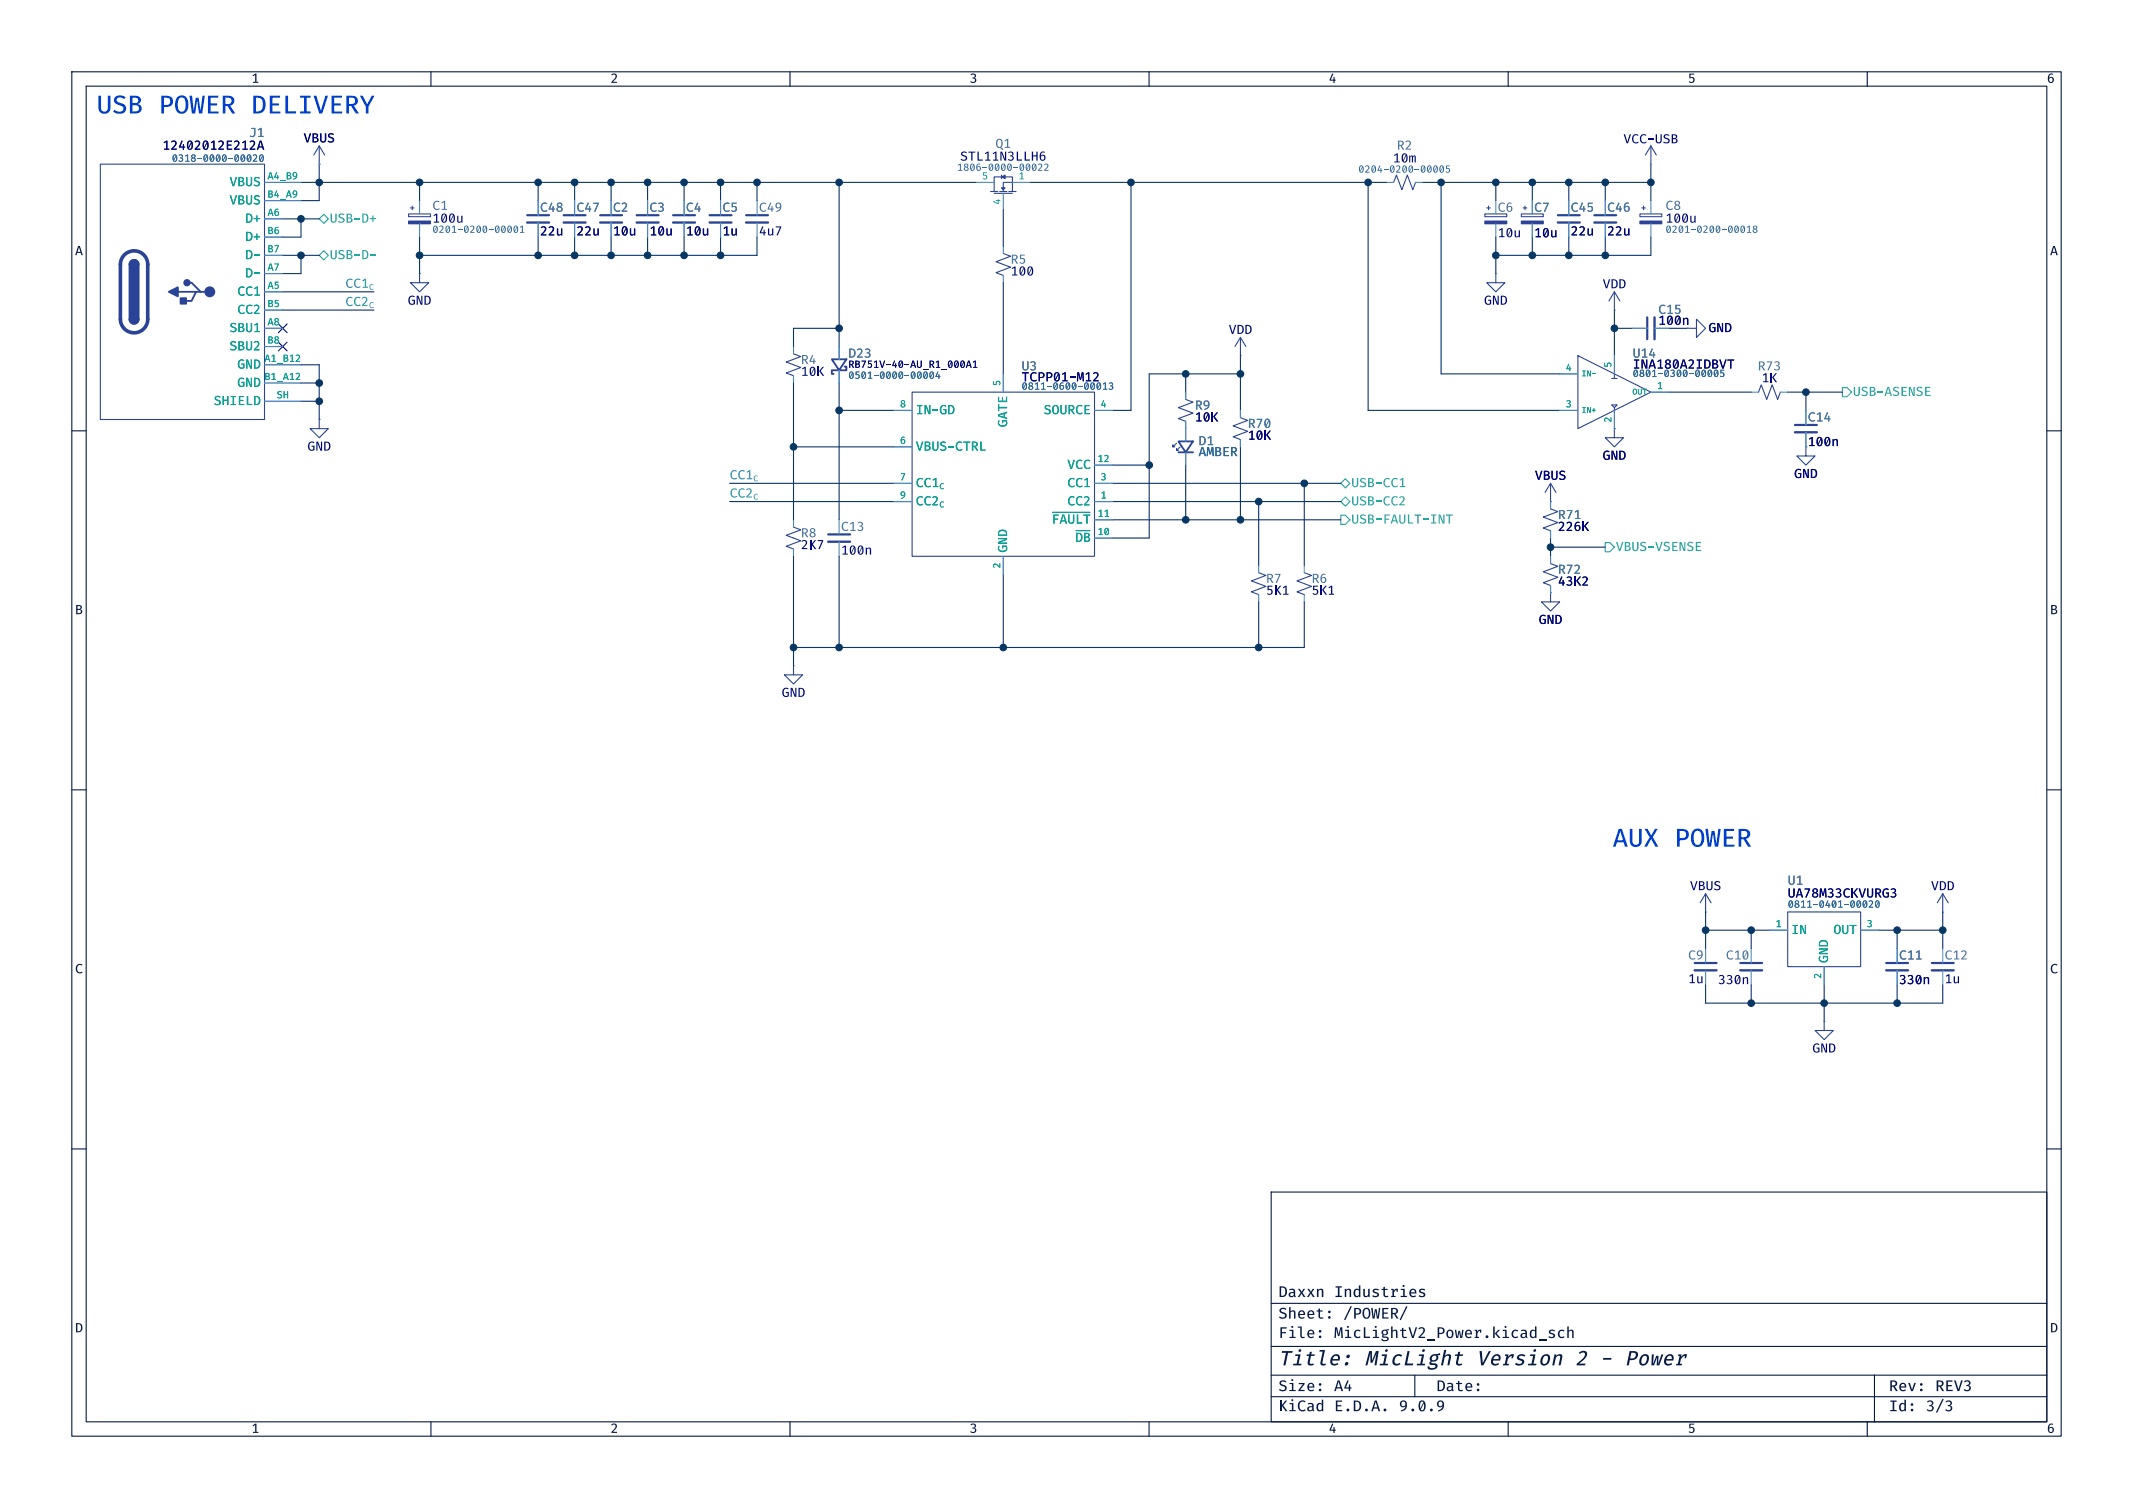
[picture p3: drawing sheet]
<svg xmlns="http://www.w3.org/2000/svg" width="297mm" height="210mm" viewBox="0 0 297 210" stroke-linecap="round" stroke-linejoin="round" font-family="sans-serif">
<g fill="none" stroke="#051a3f" stroke-width=".15">
<path d="M10 10h277v190h-277zM12 12h273v186h-273zM60 10v2M110 10v2M160 10v2M210 10v2M260 10v2M10 60h2M285 60h2M10 110h2M285 110h2M10 160h2"/>
<path d="M177 166h108v32h-108zM285 160h2M60 198v2M110 198v2M160 198v2M210 198v2M260 198v2"/>
</g>
<g fill="#051a3f">
<circle cx="205.8" cy="192.8" r=".18"/>
<circle cx="205.8" cy="193.6" r=".18"/>
</g>
<path d="M177 194.5h108" fill="none" stroke="#051a3f" stroke-width=".15"/>
<g fill="#051a3f">
<path d="M183.4 195.5a.4 .4 0 0 1 .6 0v-.6h.3v1.6h-.2v-.1a.44 .44 0 0 1-.6 .1 .44 .44 0 0 1-.2-.5h.2a.29 .29 0 0 0 .2 .4 .29 .29 0 0 0 .3-.2v-.5a.3 .3 0 0 0-.4-.1 .3 .3 0 0 0-.1 .4h-.2z"/>
<path d="M200.2 195.2a.53 .53 0 0 1 .7-.1 .53 .53 0 0 1 .2 .7 .84 .84 0 0 1-.8 .8l-.1-.2a.7 .7 0 0 0 .7-.6 .43 .43 0 0 1-.5 .2 .43 .43 0 0 1-.3-.5h.2a.29 .29 0 0 0 .2 .3 .29 .29 0 0 0 .4-.1 .31 .31 0 0 0-.1-.5 .31 .31 0 0 0-.5 .1v.2h-.2z"/>
<circle cx="192.9" cy="196.4" r=".2"/>
</g>
<path d="M177 191.5h108" fill="none" stroke="#051a3f" stroke-width=".15"/>
<g fill="#051a3f">
<path d="M263.2 195h.9v.2h-.3v1.2h.3v.1h-.9v-.1h.3v-1.2h-.3z"/>
<path d="M264.6 195.5a.4 .4 0 0 1 .6 0v-.6h.2v1.6h-.2v-.1a.44 .44 0 0 1-.6 .1 .44 .44 0 0 1-.2-.5h.3a.29 .29 0 0 0 .1 .4 .29 .29 0 0 0 .4-.2v-.5a.3 .3 0 0 0-.4-.1 .3 .3 0 0 0-.1 .4h-.3z"/>
<path d="M268.3 195.2a.46 .46 0 0 1 .6-.2 .46 .46 0 0 1 .2 .6l-.2 .1a.44 .44 0 0 1 .3 .6 .44 .44 0 0 1-.6 .2l-.3-.1 .1-.2a.32 .32 0 0 0 .5 .2 .32 .32 0 0 0-.1-.6h-.2v-.1a.28 .28 0 0 0 .4-.2 .28 .28 0 0 0-.1-.3 .28 .28 0 0 0-.4 .1h-.1z"/>
<path d="M270.5 194.8l.1 .1-.9 1.9-.1-.1z"/>
<path d="M270.9 195.2a.46 .46 0 0 1 .6-.2 .46 .46 0 0 1 .2 .6l-.2 .1a.44 .44 0 0 1 .3 .6 .44 .44 0 0 1-.7 .2l-.3-.1 .2-.2a.32 .32 0 0 0 .5 .2 .32 .32 0 0 0-.1-.6h-.2v-.1a.28 .28 0 0 0 .4-.2 .28 .28 0 0 0-.2-.3 .28 .28 0 0 0-.3 .1h-.1z"/>
<circle cx="179.9" cy="192.2" r=".14"/>
<circle cx="183.8" cy="192.8" r=".18"/>
<circle cx="183.8" cy="193.6" r=".18"/>
<circle cx="266.2" cy="195.6" r=".18"/>
<circle cx="266.2" cy="196.4" r=".18"/>
</g>
<path d="M177 187.5h108" fill="none" stroke="#051a3f" stroke-width=".15"/>
<g fill="#051a3f">
<path d="M178.5 188.2h1.5l-.1 .2h-.6l-.3 1.7h-.3l.4-1.7h-.6z"/>
<path d="M180.4 188.6h.7l-.3 1.3h.4v.2h-1.2l.1-.2h.4l.3-1.1h-.5z"/>
<path d="M182 188.6h.3l.1-.3 .3-.1-.1 .4h.5l-.1 .2h-.5l-.1 .9a.28 .28 0 0 0 .2 .3 .28 .28 0 0 0 .3-.1v.2a.49 .49 0 0 1-.5 .1 .49 .49 0 0 1-.3-.5l.2-.9h-.4z"/>
<path d="M183.8 188h.7l-.4 1.8 .1 .1h.4v.2a.44 .44 0 0 1-.5 .1 .44 .44 0 0 1-.2-.5l.3-1.5h-.5z"/>
<path d="M185.5 188.9a.59 .59 0 0 1 .8-.3 .59 .59 0 0 1 .2 .9h-1a.41 .41 0 0 0 .2 .5 .41 .41 0 0 0 .6-.2v.2a.65 .65 0 0 1-.8 .1 .65 .65 0 0 1-.2-.8h1a.35 .35 0 0 0-.3-.5 .35 .35 0 0 0-.4 .3v.2h-.3z"/>
<path d="M201.1 188h.3l-.2 .8a.44 .44 0 0 1 .5-.3 .44 .44 0 0 1 .3 .5l-.2 1.1h-.3l.3-1a.26 .26 0 0 0-.3-.3 .26 .26 0 0 0-.3 .2l-.3 1.1h-.3z"/>
<path d="M202.6 188.6h.4v-.3l.3-.1-.1 .4h.6l-.1 .2h-.5l-.2 .9a.28 .28 0 0 0 .2 .3 .28 .28 0 0 0 .3-.1l.1 .2a.49 .49 0 0 1-.6 .1 .49 .49 0 0 1-.3-.5l.2-.9h-.3z"/>
<path d="M216.5 188.6h.2v.2a.46 .46 0 0 1 .4-.3 .46 .46 0 0 1 .4 .4l-.2 1.2h-.3l.2-1a.22 .22 0 0 0-.1-.3 .22 .22 0 0 0-.3 .1l-.2 .1-.2 1.1h-.3z"/>
<path d="M178.3 184.8h.9v.2h-.7v.5h.6v.2h-.6v.6h-.2z"/>
<path d="M179.6 185.2h.5v1h.3v.1h-.9v-.1h.4v-.8h-.3z"/>
<path d="M180.7 184.7h.6v1.4l.1 .1 .2-.1 .1 .2-.2 .1a.34 .34 0 0 1-.5-.4v-1.1h-.3z"/>
<path d="M182.2 185.3a.5 .5 0 0 1 .6-.1 .5 .5 0 0 1 .2 .6h-.8a.36 .36 0 0 0 .3 .4 .36 .36 0 0 0 .4-.1l.1 .1a.56 .56 0 0 1-.7 .1 .56 .56 0 0 1-.3-.6h.8a.29 .29 0 0 0-.3-.4 .29 .29 0 0 0-.3 .4h-.2z"/>
<path d="M193.7 184.7h.2v.6h.1a.35 .35 0 0 1 .3-.1 .35 .35 0 0 1 .3 .3v.8h-.2v-.8a.24 .24 0 0 0-.3-.2 .24 .24 0 0 0-.2 .2v.8h-.2z"/>
<path d="M207.9 184.7h.2v1.6h-.2z"/>
<path d="M213.1 185.3a.4 .4 0 0 1 .6 0v-.6h.2v1.6h-.1l-.1-.1a.44 .44 0 0 1-.5 .1 .44 .44 0 0 1-.2-.5h.2a.29 .29 0 0 0 .1 .4 .29 .29 0 0 0 .4-.2v-.5a.3 .3 0 0 0-.4-.1 .3 .3 0 0 0-.1 .4h-.2z"/>
<path d="M214.3 186.5h1v.2h-1z"/>
<path d="M215.7 185.3a.64 .64 0 0 1 .8 0l-.1 .1h-.1a.24 .24 0 0 0-.3-.1 .24 .24 0 0 0-.1 .2l.1 .1a.41 .41 0 0 1 .4 .1 .41 .41 0 0 1 .1 .5l-.1 .1a.74 .74 0 0 1-.8-.1l.1-.1h.1a.29 .29 0 0 0 .3 .1 .29 .29 0 0 0 .2-.3l-.1-.1a.37 .37 0 0 1-.4-.1 .37 .37 0 0 1-.1-.4z"/>
<path d="M217.1 185.3a.59 .59 0 0 1 .8 0l-.1 .1a.4 .4 0 0 0-.7 .4 .39 .39 0 0 0 .7 .3l.1 .1a.59 .59 0 0 1-.9-.1 .59 .59 0 0 1 .1-.8z"/>
<path d="M218.2 184.7h.2v.6h.1a.35 .35 0 0 1 .4-.1 .35 .35 0 0 1 .2 .3v.8h-.2v-.8a.24 .24 0 0 0-.2-.2 .24 .24 0 0 0-.3 .2v.8h-.2z"/>
<circle cx="181" cy="188.1" r=".2"/>
<circle cx="187.7" cy="188.9" r=".25"/>
<circle cx="187.5" cy="189.9" r=".25"/>
<circle cx="193" cy="188.1" r=".2"/>
<circle cx="198.2" cy="188.1" r=".2"/>
<circle cx="213.7" cy="188.1" r=".2"/>
<circle cx="183.8" cy="185.4" r=".18"/>
<circle cx="183.8" cy="186.2" r=".18"/>
<circle cx="209.6" cy="184.8" r=".14"/>
</g>
<path d="M177 181.5h108" fill="none" stroke="#051a3f" stroke-width=".15"/>
<g fill="#051a3f">
<path d="M179.5 182h.2v.6h.1a.35 .35 0 0 1 .3-.1 .35 .35 0 0 1 .3 .3v.8h-.2v-.8a.24 .24 0 0 0-.3-.2 .24 .24 0 0 0-.2 .2v.8h-.2z"/>
<path d="M188.1 181.9l.1 .1-.9 1.9-.2-.1z"/>
<path d="M195.8 181.9l.2 .1-.9 1.9-.2-.1z"/>
<path d="M188.6 179.6a.41 .41 0 0 1 .6 0v-.6h.2v1.6h-.2v-.1a.44 .44 0 0 1-.5 .1 .44 .44 0 0 1-.2-.5h.2a.29 .29 0 0 0 .1 .4 .29 .29 0 0 0 .4-.2v-.5a.3 .3 0 0 0-.4-.1 .3 .3 0 0 0-.1 .4h-.2z"/>
<path d="M196.4 179.6a.5 .5 0 0 1 .6-.1 .5 .5 0 0 1 .2 .6h-.7a.36 .36 0 0 0 .2 .4 .36 .36 0 0 0 .4-.1l.1 .1a.56 .56 0 0 1-.7 .1 .56 .56 0 0 1-.3-.6h.8a.29 .29 0 0 0-.3-.4 .29 .29 0 0 0-.2 .4h-.3z"/>
<path d="M197.7 179.6a.64 .64 0 0 1 .8 0l-.1 .1h-.2a.24 .24 0 0 0-.2-.1 .24 .24 0 0 0-.2 .2l.1 .1a.42 .42 0 0 1 .5 .1 .42 .42 0 0 1 0 .5l-.1 .1a.74 .74 0 0 1-.8-.1l.1-.1h.1a.28 .28 0 0 0 .3 .1 .28 .28 0 0 0 .2-.3l-.1-.1a.37 .37 0 0 1-.4-.1 .37 .37 0 0 1 0-.4z"/>
<circle cx="185.1" cy="182.7" r=".18"/>
<circle cx="185.1" cy="183.5" r=".18"/>
<circle cx="195.4" cy="179.1" r=".14"/>
</g>
<path d="M197 191.5v3M261 191.5v6.5" fill="none" stroke="#051a3f" stroke-width=".15"/>
<path d="M73.4 30h3.1" fill="none" stroke="#2a4297" stroke-width=".3"/>
<path d="M73.4 31h3.1" fill="none" stroke="#2a4297" stroke-width=".33"/>
<path d="M44.4 22.9h.1M74.9 27.9v2.1M74.9 31v2M135.9 25.4h2.5M139.7 27v2.2M139.7 34.3v1M139.7 38.4v1M141 25.4h2.5M165.1 54.6v1M165.1 58.7v1M175.3 78.7v1.1M175.3 82.8v1" fill="none" stroke="#4a86e8" stroke-width=".15"/>
<g fill="none" stroke="#2a4297" stroke-width=".15">
<path d="M44.4 20.3l-.7 1.3M44.4 20.3l.8 1.3M44.4 20.3v2.6M137.9 26.7h1M138.4 26.9h2.6M139.2 26.7h1M139.4 26.2h.6l-.3 .2zM139.4 24.4v.5M139.7 35.3l1 .4-2 .7 2 .8-2 .8 1 .4M140.5 26.7h1M141 25.4v-.8h-2.6v2.1M141 25.4v1.3"/>
<path d="M141 25.4h-1.3v1.3M165.1 55.6l1 .4-2 .8 2 .7-2 .8 1 .4M175.3 79.8l1 .3-2.1 .8 2.1 .8-2.1 .7 1.1 .4"/>
</g>
<path d="M139.4 24.6l.6-.2v.5z" fill="#2a4297" stroke="#2a4297" stroke-width=".15"/>
<g fill="#216491">
<path d="M144.6 22.9a.36 .36 0 0 1 .5 0 .36 .36 0 0 1-.2 .6l-.2 .2h.5l-.1 .1h-.6l.5-.7-.1-.2-.3 .1z"/>
<path d="M145.4 22.9a.36 .36 0 0 1 .6 0 .36 .36 0 0 1-.2 .6l-.2 .2h.4v.1h-.6l.4-.7v-.2l-.3 .1z"/>
</g>
<path d="M115.8 50h2.1l-1.1 1.6zM117.6 51.1h.3v.5h-2.1v.5h.3" fill="none" stroke="#2a4297" stroke-width=".25"/>
<path d="M116.8 48.3v1.7M116.8 51.6v1.7" fill="none" stroke="#4a86e8" stroke-width=".15"/>
<g fill="#000080">
<path d="M134.8 50.2h.2l.3 1h-.1l-.1-.2h-.4l-.1 .2h-.1l.1-.3h.4l-.1-.6-.2 .6h-.1z"/>
<path d="M135.5 50.4l.4-.2v.9h.2v.1h-.6v-.1h.2v-.7l-.2 .1z"/>
</g>
<g fill="#216491">
<path d="M129.5 51.8l.2-.1a.52 .52 0 0 1 .4 .5 .52 .52 0 0 1-.4 .6l-.2-.2h.3l.1-.6-.3 .6h-.1l-.1-.4h.1l.1 .3 .3-.6h-.2l-.2 .3h-.1z"/>
<path d="M130.5 51.7l.2 .1-.3 .6h.3v-.3h.1v.3h.1v.1h-.1v.2h-.1v-.2h-.4z"/>
</g>
<path d="M18 36.8a.64 .64 0 0 1 .7-.6 .64 .64 0 0 1 .6 .6M26 39.4h.7l1.2 1.2h.7M18 44.5a.64 .64 0 0 0 .7 .6 .64 .64 0 0 0 .6-.6M24.8 40.6h2.5M27.9 40.6h-.6l-.6 1.3h-1.3M164.1 61.5h2l-1 1.5zM164.1 63h2" fill="none" stroke="#2a4297" stroke-width=".25"/>
<path d="M14 22.9h22.8v35.5h-22.8zM163.8 61.7l-.5 .5v-.2v.2h.3M164.3 62.2l-.5 .5v-.2v.2h.3" fill="none" stroke="#2a4297" stroke-width=".15"/>
<g fill="none" stroke="#4a86e8" stroke-width=".15">
<path d="M36.8 30.5h2.6M36.8 33h2.6M36.8 35.6h2.6M36.8 38.1h2.6M36.8 25.4h5.1M36.8 27.9h5.1M85.1 27.9v2.1M85.1 31v2M36.8 55.9h5.1M36.8 40.6h2.6M36.8 45.7h2.6M36.8 48.3h2.6"/>
<path d="M36.8 50.8h5.1M36.8 53.3h5.1M36.8 43.2h2.6M165.1 59.7v1.8M165.1 63v1.8"/>
</g>
<path d="M83.6 30h3" fill="none" stroke="#2a4297" stroke-width=".3"/>
<path d="M83.6 31h3" fill="none" stroke="#2a4297" stroke-width=".33"/>
<g fill="#2a4297" stroke="#2a4297" stroke-width=".25">
<path d="M25.1 41.5h.8v.8h-.8z"/>
<path d="M23.5 40.6l1.3-.6v1.3z"/>
<path d="M18 36.8h1.3v7.7h-1.3z"/>
<path d="M18.2 36.4a.64 .64 0 0 1 .7-.2 .64 .64 0 0 1 .4 .6h-1.3z"/>
<path d="M18 44.5h1.3a.64 .64 0 0 1-.6 .6 .64 .64 0 0 1-.7-.6z"/>
<circle cx="29.2" cy="40.6" r=".63"/>
<circle cx="26" cy="39.4" r=".38"/>
</g>
<path d="M17.3 35.5a1.9 1.9 0 0 1 2.1-.4 1.9 1.9 0 0 1 1.2 1.7v7.7a1.91 1.91 0 0 1-1.9 1.8 1.91 1.91 0 0 1-1.9-1.8v-7.7a1.9 1.9 0 0 1 .5-1.3z" fill="none" stroke="#2a4297" stroke-width=".51"/>
<path d="M36.2 19.6h.2l.4 1.2h-.2l-.1-.3h-.5l-.1 .3h-.1l.1-.4h.6l-.2-.7-.2 .7h-.2z" fill="#000080"/>
<g fill="#216491">
<path d="M35.2 21.6a.36 .36 0 0 1 .6 .1 .36 .36 0 0 1-.2 .5l-.2 .2h.4v.1h-.6l.5-.7-.1-.2-.3 .1z"/>
<path d="M36.2 21.6l.1-.1a.52 .52 0 0 1 .4 .5 .52 .52 0 0 1-.4 .5l-.2-.1h.4l.1-.6-.3 .6h-.2v-.4h.1v.3l.3-.6-.2-.1-.1 .4h-.1z"/>
</g>
<path d="M103.9 30h3" fill="none" stroke="#2a4297" stroke-width=".3"/>
<path d="M103.9 31h3" fill="none" stroke="#2a4297" stroke-width=".33"/>
<path d="M105.4 27.9v2.1M105.4 31v2M229.9 27.9v1.9M229.9 31.2v1.8" fill="none" stroke="#4a86e8" stroke-width=".15"/>
<path d="M228.3 29.8h3.1v.4h-3.1zM228.6 29h.5M228.9 28.7v.5" fill="none" stroke="#2a4297" stroke-width=".15"/>
<path d="M228.3 30.8h3.1v.4h-3.1z" fill="#2a4297" stroke="#2a4297" stroke-width=".15"/>
<g fill="#216491">
<path d="M243.2 31.6l.4-.2v.9h.2v.1h-.5v-.1h.2v-.7l-.2 .1z"/>
<path d="M244.1 31.5a.28 .28 0 0 1 .5-.1 .28 .28 0 0 1-.1 .5 .32 .32 0 0 1 0 .5 .32 .32 0 0 1-.5-.2h.2a.19 .19 0 0 0 .3 .1 .19 .19 0 0 0 0-.3l-.2-.1-.1 .3h-.2l.2-.3-.1-.2 .3 .2a.17 .17 0 0 0 .2-.2 .17 .17 0 0 0-.2-.2 .17 .17 0 0 0-.2 .2h-.1z"/>
</g>
<path d="M127 54.6h25.4v22.9h-25.4zM110.5 73.4l1 .4-2 .7 2 .8-2 .8 1 .4M237.5 124.5l-.8 1.2M237.5 124.5l.8 1.2M237.5 124.5v2.5" fill="none" stroke="#2a4297" stroke-width=".15"/>
<g fill="none" stroke="#4a86e8" stroke-width=".15">
<path d="M124.5 57.2h2.5M139.7 52.1v2.5M152.4 57.2h2.5M110.5 72.4v1M110.5 76.5v1M124.5 62.2h2.5M124.5 67.3h2.5M124.5 69.9h2.5M139.7 77.5v2.5M152.4 67.3h2.5M152.4 69.9h2.5M152.4 64.8h2.5"/>
<path d="M152.4 72.4h2.5M152.4 74.9h2.5M237.5 127h.1"/>
</g>
<path d="M146.6 71.4h5.2" fill="none" stroke="#009e90" stroke-width=".15"/>
<g fill="#216491">
<path d="M153.6 53.5l.4-.2v.9h.2v.1h-.6v-.1h.2v-.8l-.2 .2z"/>
<path d="M154.4 53.4a.29 .29 0 0 1 .4-.1 .29 .29 0 0 1 0 .4 .32 .32 0 0 1 .1 .6 .32 .32 0 0 1-.5-.2 .22 .22 0 0 0 .3 .1 .22 .22 0 0 0 .2-.3 .22 .22 0 0 0-.3-.1v-.1a.19 .19 0 0 0 .2-.2 .19 .19 0 0 0-.1-.2 .19 .19 0 0 0-.2 .2z"/>
</g>
<path d="M88.6 30h3.1M93.7 30h3.1M98.8 30h3.1M115.3 74.4h3.1M236 134.1h3M242.3 134.1h3.1M262.6 134.1h3.1M269 134.1h3" fill="none" stroke="#2a4297" stroke-width=".3"/>
<path d="M88.6 31h3.1M93.7 31h3.1M98.8 31h3.1M115.3 75.4h3.1M236 135.1h3M242.3 135.1h3.1M262.6 135.1h3.1M269 135.1h3" fill="none" stroke="#2a4297" stroke-width=".33"/>
<g fill="none" stroke="#4a86e8" stroke-width=".15">
<path d="M58.4 38.1h.1M90.2 27.9v2.1M90.2 31v2M95.2 27.9v2.1M95.2 31v2M100.3 27.9v2.1M100.3 31v2M110.5 48.3v1M110.5 52.3v1M172.7 57.2v1M116.8 72.4v2M116.8 75.4v2.1"/>
<path d="M172.7 61.2v1M110.5 92.7h.1M237.5 132.1v2M237.5 135.1v2.1M243.8 132.1v2M243.8 135.1v2.1M246.4 129.5h2.5M254 134.6v2.6M259.1 129.5h2.5M264.2 132.1v2M264.2 135.1v2.1M270.5 132.1v2"/>
<path d="M270.5 135.1v2.1M254 142.2h.1"/>
</g>
<path d="M58.4 38.1v1.3h1.3l-1.3 1.2-1.3-1.2h1.3M110.5 49.3l1 .4-2 .7 2 .8-2 .7 1 .4M172.7 58.2l1 .3-2 .8 2 .8-2 .7 1 .4M110.5 92.7v1.3h-1.3l1.3 1.3 1.3-1.3h-1.3M248.9 127h10.2v7.6h-10.2zM254 142.2v1.3h1.3l-1.3 1.3-1.3-1.3h1.3" fill="none" stroke="#2a4297" stroke-width=".15"/>
<g fill="#216491">
<path d="M260.2 125.5a.36 .36 0 0 1 .6 .1 .36 .36 0 0 1-.2 .5l-.2 .2h.4v.1h-.6l.5-.7-.1-.2-.3 .1z"/>
<path d="M261.2 125.5l.1-.1a.52 .52 0 0 1 .4 .5 .52 .52 0 0 1-.4 .5l-.2-.1h.4l.1-.6-.3 .6h-.2v-.4h.1v.3l.3-.6-.2-.1-.1 .4h-.1z"/>
</g>
<path d="M56.9 29.8h3v.4h-3zM57.1 29h.6M57.4 28.7v.5M44.4 58.4v1.3h1.3l-1.3 1.3-1.2-1.3h1.2" fill="none" stroke="#2a4297" stroke-width=".15"/>
<path d="M58.4 27.9v1.9M58.4 31.2v1.8M44.4 58.4h.1" fill="none" stroke="#4a86e8" stroke-width=".15"/>
<path d="M56.9 30.8h3v.4h-3z" fill="#2a4297" stroke="#2a4297" stroke-width=".15"/>
<g fill="#216491">
<path d="M71.6 31.5l.2-.1a.52 .52 0 0 1 .3 .5 .52 .52 0 0 1-.3 .5l-.2-.1h.3l.1-.6-.3 .6h-.1l-.1-.4h.1l.1 .3 .2-.6-.2-.1-.1 .4h-.1z"/>
<path d="M72.4 31.6l.4-.2v.9h.2v.1h-.6v-.1h.3v-.7l-.3 .1z"/>
</g>
<path d="M78.5 30h3M216.9 30h3.1M222 30h3M229.4 44.2v3" fill="none" stroke="#2a4297" stroke-width=".3"/>
<path d="M78.5 31h3M216.9 31h3.1M222 31h3M230.4 44.2v3" fill="none" stroke="#2a4297" stroke-width=".33"/>
<g fill="none" stroke="#4a86e8" stroke-width=".15">
<path d="M80 27.9v2.1M80 31v2M218.4 27.9v2.1M218.4 31v2M223.5 27.9v2.1M223.5 31v2M217.2 52.1h2.5M224.8 43.2h.1M224.8 59.7h.1M227.3 45.7h2.1M230.4 45.7h2M181.6 78.7v1.1"/>
<path d="M215.9 69.9h.1M215.9 69.9v1M215.9 73.9v1M215.9 77.5v1M181.6 82.8v1M215.9 82.6h.1M215.9 81.5v1.1"/>
</g>
<g fill="none" stroke="#2a4297" stroke-width=".15">
<path d="M229.9 20.3l-.8 1.3M229.9 20.3l.7 1.3M229.9 20.3v2.6M219.7 49.5l10.2 5.1-10.2 5.1zM224.4 52.7h.8M224.8 59.7v1.3h1.3l-1.3 1.2-1.3-1.2h1.3M224.8 56.8l.4-.4h-.8l.4 .4v.4M224.8 40.6l-.8 1.3M224.8 40.6l.8 1.3M224.8 40.6v2.6M224.8 52.1v.6M234.9 45.7h1.3v-1.2l1.3 1.2-1.3 1.3v-1.3"/>
<path d="M181.6 79.8l1 .3-2 .8 2 .8-2 .7 1 .4M215.9 70.9l1 .3-2 .8 2 .8-2 .7 1 .4M215.9 78.5l1 .4-2 .7 2 .8-2 .8 1 .3M215.9 67.3l-.8 1.3M215.9 67.3l.8 1.3M215.9 67.3v2.6M215.9 82.6v1.2h1.3l-1.3 1.3-1.3-1.3h1.3"/>
</g>
<path d="M221.7 52h.5v.1h-.5z" fill="#009e90"/>
<path d="M217.2 57.2h2.5M224.8 49.5v2.6M224.8 57.2v2.5M229.9 54.6h2.5" fill="none" stroke="#4a86e8" stroke-width=".15"/>
<path d="M240.5 50.1h1v.1h-.4v1.1h-.2v-1.1h-.4z" fill="#000080"/>
<path d="M194.1 25.4l.3-1 .8 2 .8-2 .7 2 .4-1M244.9 54.6l.3-1 .8 2 .8-2 .7 2 .4-1M251.5 62.2v1.3h1.2l-1.2 1.3-1.3-1.3h1.3" fill="none" stroke="#2a4297" stroke-width=".15"/>
<path d="M193 25.4h1.1M197.1 25.4h1M243.8 54.6h1.1M247.9 54.6h1M251.5 57.2v2M251.5 60.2v2" fill="none" stroke="#4a86e8" stroke-width=".15"/>
<path d="M249.9 59.2h3.1" fill="none" stroke="#2a4297" stroke-width=".3"/>
<path d="M249.9 60.2h3.1" fill="none" stroke="#2a4297" stroke-width=".33"/>
<g fill="#216491">
<path d="M200.5 23.1l.2-.1a.52 .52 0 0 1 .4 .5 .52 .52 0 0 1-.4 .5l-.2-.1h.4v-.6l-.3 .6h-.1l-.1-.4h.2v.3l.3-.6h-.2l-.1 .3h-.2z"/>
<path d="M201.3 23h.6v.2h-.4v.3a.34 .34 0 0 1 .4 .2 .34 .34 0 0 1-.2 .4 .34 .34 0 0 1-.4-.2h.1a.22 .22 0 0 0 .3 0 .22 .22 0 0 0 0-.3 .22 .22 0 0 0-.3-.1h-.1z"/>
</g>
<g fill="none" stroke="#2a4297" stroke-width=".15">
<path d="M206.8 29.8h3v.4h-3zM207 29h.5M207.3 28.7v.5M208.3 38.1v1.3h1.2l-1.2 1.2-1.3-1.2h1.3M211.8 29.8h3.1v.4h-3.1zM212.1 29h.5M212.3 28.7v.5M172.7 47l-.7 1.3M172.7 47l.8 1.3M172.7 47v2.5M270.5 124.5l-.8 1.2M270.5 124.5l.8 1.2"/>
<path d="M270.5 124.5v2.5"/>
</g>
<path d="M208.3 38.1h.1M208.3 27.9v1.9M208.3 31.2v1.8M213.4 27.9v1.9M213.4 31.2v1.8M172.7 49.5h.1M270.5 127h.1" fill="none" stroke="#4a86e8" stroke-width=".15"/>
<g fill="#2a4297" stroke="#2a4297" stroke-width=".15">
<path d="M211.8 30.8h3.1v.4h-3.1z"/>
<path d="M206.8 30.8h3v.4h-3z"/>
</g>
<path d="M44.4 30.5l.7-.7 .6 .7-.6 .6zM44.4 35.6l.7-.7 .6 .7-.6 .6zM223.5 75.6h.7l.6 .6-.6 .6h-.7z" fill="none" stroke="#289b93" stroke-width=".15"/>
<path d="M201.3 71.7h1v.1h-.4v1.1h-.2v-1.1h-.4z" fill="#289b93"/>
<path d="M256.5 54h.7l.6 .6-.6 .6h-.7zM186.7 71.8h.6l.7 .6-.7 .6h-.6zM186.7 67.3l.6-.6 .7 .6-.7 .6zM186.7 69.9l.6-.7 .7 .7-.7 .6z" fill="none" stroke="#289b93" stroke-width=".15"/>
<g fill="#1491c1">
<path d="M48.4 38.9l.3-.1 .4 .1-.1 .1h-.1a.48 .48 0 0 0-.5 .5 .48 .48 0 0 0 .5 .4l.1-.1 .1 .2a.63 .63 0 0 1-.8-.2 .63 .63 0 0 1 .1-.9z"/>
<path d="M49.5 38.9l.3-.1 .4 .1-.1 .1h-.1a.48 .48 0 0 0-.5 .5 .48 .48 0 0 0 .5 .4l.1-.1 .1 .2a.63 .63 0 0 1-.9-.2 .63 .63 0 0 1 .2-.9z"/>
<path d="M50.4 39.1l.6-.3v1.1h.2v.2h-.7v-.2h.3v-.9l-.3 .2z"/>
<path d="M51.6 39.6l.3-.1 .1 .1v.1a.29 .29 0 0 0-.4 .3 .29 .29 0 0 0 .4 .2v.1a.41 .41 0 0 1-.5-.1 .41 .41 0 0 1 .1-.6z"/>
<path d="M48.4 41.5l.3-.2 .4 .2-.1 .1-.1-.1a.48 .48 0 0 0-.5 .5 .48 .48 0 0 0 .5 .5l.1-.1 .1 .1a.63 .63 0 0 1-.8-.2 .63 .63 0 0 1 .1-.8z"/>
<path d="M49.5 41.5l.3-.2 .4 .2-.1 .1-.1-.1a.48 .48 0 0 0-.5 .5 .48 .48 0 0 0 .5 .5l.1-.1 .1 .1a.63 .63 0 0 1-.9-.2 .63 .63 0 0 1 .2-.8z"/>
<path d="M50.4 41.5a.43 .43 0 0 1 .7 0 .43 .43 0 0 1-.1 .6l-.4 .4h.6v.1h-.8v-.1l.3-.3a.42 .42 0 0 0 .1-.7l-.3 .1-.1-.1z"/>
<path d="M51.6 42.2l.3-.1 .1 .1a.29 .29 0 0 0-.4 .3 .29 .29 0 0 0 .4 .2v.1a.41 .41 0 0 1-.5-.1 .41 .41 0 0 1 .1-.5z"/>
<path d="M101.9 65.6l.4-.1 .3 .1-.1 .1-.1-.1a.48 .48 0 0 0-.5 .5 .48 .48 0 0 0 .5 .5l.2-.1v.1a.63 .63 0 0 1-.8-.1 .63 .63 0 0 1 .1-.9z"/>
<path d="M103 65.6l.3-.1 .4 .1-.1 .1-.1-.1a.48 .48 0 0 0-.5 .5 .48 .48 0 0 0 .5 .5l.1-.1 .1 .1a.63 .63 0 0 1-.8-.1 .63 .63 0 0 1 .1-.9z"/>
<path d="M103.9 65.7l.6-.2v1.1h.2v.1h-.7v-.1h.3v-.9l-.3 .1z"/>
<path d="M105.1 66.3l.3-.1 .1 .1v.1a.29 .29 0 0 0-.4 .2 .29 .29 0 0 0 .4 .3v.1a.41 .41 0 0 1-.5-.1 .41 .41 0 0 1 .1-.6z"/>
<path d="M101.9 68.1l.4-.1 .3 .1-.1 .1h-.1a.48 .48 0 0 0-.5 .5 .48 .48 0 0 0 .5 .4l.2-.1v.2a.63 .63 0 0 1-.8-.2 .63 .63 0 0 1 .1-.9z"/>
<path d="M103 68.1l.3-.1 .4 .1-.1 .1h-.1a.48 .48 0 0 0-.5 .5 .48 .48 0 0 0 .5 .4l.1-.1 .1 .2a.63 .63 0 0 1-.8-.2 .63 .63 0 0 1 .1-.9z"/>
<path d="M103.9 68.1a.43 .43 0 0 1 .7 0 .43 .43 0 0 1-.1 .7l-.4 .3h.6v.2h-.8v-.2l.3-.2a.42 .42 0 0 0 .1-.7l-.3 .1-.1-.1z"/>
<path d="M105.1 68.8h.3h.1v.1a.29 .29 0 0 0-.4 .3 .29 .29 0 0 0 .4 .2v.1a.41 .41 0 0 1-.5-.1 .41 .41 0 0 1 .1-.6z"/>
</g>
<g fill="none" stroke="#073763" stroke-width=".15">
<path d="M39.4 35.6h5M39.4 30.5h5M41.9 25.4h94M41.9 35.6v2.5h-2.5M41.9 30.5v2.5h-2.5M44.4 22.9v5h-2.5M58.4 25.4v2.5M58.4 33v5.1M74.9 25.4v2.5M74.9 33v2.6M80 25.4v2.5M80 33v2.6"/>
<path d="M85.1 25.4v2.5M85.1 33v2.6M90.2 25.4v2.5M90.2 33v2.6M95.2 25.4v2.5M95.2 33v2.6M100.3 25.4v2.5M100.3 33v2.6M105.4 33v2.6h-47M105.4 25.4v2.5M116.8 25.4v22.9M139.7 29.2v5.1"/>
<path d="M139.7 39.4v12.7M143.5 25.4h49.5M157.5 25.4v31.8h-2.6M190.5 25.4v31.8h26.7M198.1 25.4h31.8M200.7 25.4v26.7h16.5M208.3 25.4v2.5M208.3 33v5.1M213.4 25.4v2.5M213.4 33v2.6M218.4 25.4v2.5M218.4 33v2.6"/>
<path d="M223.5 25.4v2.5M223.5 33v2.6M229.9 33v2.6h-21.6M229.9 22.9v5M39.4 43.2h12.7M39.4 40.6h12.7M41.9 50.8h2.5v7.6M41.9 55.9h2.5M41.9 53.3h2.5M110.5 53.3v19.1M116.8 57.2h7.7M116.8 45.7h-6.3v2.6"/>
<path d="M116.8 53.3v19.1M165.1 52.1v2.5M172.7 49.5v7.7M172.7 52.1h-12.7v22.8h-5.1M224.8 43.2v6.3M224.8 45.7h2.5M232.4 54.6h11.4M248.9 54.6h7.6M251.5 54.6v2.6M101.6 69.9h22.9M101.6 67.3h22.9M110.5 77.5v15.2"/>
<path d="M110.5 62.2h14M116.8 77.5v12.7M154.9 72.4h31.8M154.9 69.9h31.8M154.9 64.8h5.1M154.9 67.3h31.8M165.1 64.8v7.6M172.7 62.2v10.2M175.3 69.9v8.8M181.6 67.3v11.4M215.9 74.9v2.6M215.9 76.2h7.6"/>
<path d="M139.7 80v10.2M175.3 83.8v6.4M181.6 83.8v6.4h-71.1M237.5 129.5h8.9M237.5 127v5.1M237.5 137.2v2.5h33v-2.5M243.8 129.5v2.6M243.8 137.2v2.5M254 137.2v5M261.6 129.5h8.9M264.2 129.5v2.6M264.2 137.2v2.5"/>
<path d="M270.5 127v5.1"/>
</g>
<path d="M38.8 45.1l1.2 1.2M38.8 47.7l1.2 1.2M40 45.1l-1.2 1.2M40 47.7l-1.2 1.2" fill="none" stroke="#000084" stroke-width=".15"/>
<path d="M44.4 22.9h.1" fill="none" stroke="#4a86e8" stroke-width=".15"/>
<path d="M36.2 19.6h.2l.4 1.2h-.2l-.1-.3h-.5l-.1 .3h-.1l.1-.4h.6l-.2-.7-.2 .7h-.2z" fill="#000080"/>
<g fill="#216491">
<path d="M35.2 21.6a.36 .36 0 0 1 .6 .1 .36 .36 0 0 1-.2 .5l-.2 .2h.4v.1h-.6l.5-.7-.1-.2-.3 .1z"/>
<path d="M36.2 21.6l.1-.1a.52 .52 0 0 1 .4 .5 .52 .52 0 0 1-.4 .5l-.2-.1h.4l.1-.6-.3 .6h-.2v-.4h.1v.3l.3-.6-.2-.1-.1 .4h-.1z"/>
</g>
<g fill="none" stroke="#4a86e8" stroke-width=".15">
<path d="M36.8 30.5h2.6M36.8 33h2.6M36.8 35.6h2.6M36.8 38.1h2.6M36.8 25.4h5.1M36.8 27.9h5.1M36.8 55.9h5.1M36.8 40.6h2.6M36.8 45.7h2.6M36.8 48.3h2.6M36.8 50.8h5.1M36.8 53.3h5.1"/>
<path d="M36.8 43.2h2.6"/>
</g>
<g fill="#000080">
<path d="M134.8 50.2h.2l.3 1h-.1l-.1-.2h-.4l-.1 .2h-.1l.1-.3h.4l-.1-.6-.2 .6h-.1z"/>
<path d="M135.5 50.4l.4-.2v.9h.2v.1h-.6v-.1h.2v-.7l-.2 .1z"/>
</g>
<g fill="#216491">
<path d="M129.5 51.8l.2-.1a.52 .52 0 0 1 .4 .5 .52 .52 0 0 1-.4 .6l-.2-.2h.3l.1-.6-.3 .6h-.1l-.1-.4h.1l.1 .3 .3-.6h-.2l-.2 .3h-.1z"/>
<path d="M130.5 51.7l.2 .1-.3 .6h.3v-.3h.1v.3h.1v.1h-.1v.2h-.1v-.2h-.4z"/>
</g>
<path d="M116.8 48.3v1.7M116.8 51.6v1.7" fill="none" stroke="#4a86e8" stroke-width=".15"/>
<g fill="#216491">
<path d="M153.6 53.5l.4-.2v.9h.2v.1h-.6v-.1h.2v-.8l-.2 .2z"/>
<path d="M154.4 53.4a.29 .29 0 0 1 .4-.1 .29 .29 0 0 1 0 .4 .32 .32 0 0 1 .1 .6 .32 .32 0 0 1-.5-.2 .22 .22 0 0 0 .3 .1 .22 .22 0 0 0 .2-.3 .22 .22 0 0 0-.3-.1v-.1a.19 .19 0 0 0 .2-.2 .19 .19 0 0 0-.1-.2 .19 .19 0 0 0-.2 .2z"/>
</g>
<g fill="none" stroke="#4a86e8" stroke-width=".15">
<path d="M74.9 27.9v2.1M74.9 31v2M80 27.9v2.1M80 31v2M85.1 27.9v2.1M85.1 31v2M90.2 27.9v2.1M90.2 31v2M95.2 27.9v2.1M95.2 31v2M100.3 27.9v2.1M100.3 31v2"/>
<path d="M218.4 27.9v2.1M218.4 31v2M223.5 27.9v2.1M223.5 31v2M124.5 57.2h2.5M139.7 52.1v2.5M152.4 57.2h2.5M165.1 54.6v1M165.1 58.7v2.8M172.7 57.2v1M224.8 59.7h.1M227.3 45.7h2.1"/>
<path d="M230.4 45.7h2M124.5 62.2h2.5M124.5 67.3h2.5M124.5 69.9h2.5M139.7 77.5v2.5M152.4 67.3h2.5M152.4 69.9h2.5M152.4 64.8h2.5M152.4 72.4h2.5M152.4 74.9h2.5M165.1 63v1.8M172.7 61.2v1"/>
<path d="M215.9 69.9h.1M215.9 69.9v1M215.9 73.9v1M215.9 77.5v1M215.9 82.6h.1M215.9 81.5v1.1"/>
</g>
<path d="M146.6 71.4h5.2" fill="none" stroke="#009e90" stroke-width=".15"/>
<path d="M240.5 50.1h1v.1h-.4v1.1h-.2v-1.1h-.4z" fill="#000080"/>
<path d="M217.2 52.1h2.5" fill="none" stroke="#4a86e8" stroke-width=".15"/>
<path d="M221.7 52h.5v.1h-.5z" fill="#009e90"/>
<path d="M213.4 27.9v1.9M213.4 31.2v1.8M217.2 57.2h2.5M224.8 49.5v2.6M224.8 57.2v2.5M229.9 54.6h2.5M251.5 57.2v2M251.5 60.2v2M264.2 132.1v2M264.2 135.1v2.1" fill="none" stroke="#4a86e8" stroke-width=".15"/>
<g fill="#216491">
<path d="M260.2 125.5a.36 .36 0 0 1 .6 .1 .36 .36 0 0 1-.2 .5l-.2 .2h.4v.1h-.6l.5-.7-.1-.2-.3 .1z"/>
<path d="M261.2 125.5l.1-.1a.52 .52 0 0 1 .4 .5 .52 .52 0 0 1-.4 .5l-.2-.1h.4l.1-.6-.3 .6h-.2v-.4h.1v.3l.3-.6-.2-.1-.1 .4h-.1z"/>
</g>
<path d="M246.4 129.5h2.5M254 134.6v2.6M259.1 129.5h2.5" fill="none" stroke="#4a86e8" stroke-width=".15"/>
<g fill="#073763" stroke="#073763" stroke-width=".15">
<circle cx="44.4" cy="25.4" r=".46"/>
<circle cx="41.9" cy="35.6" r=".46"/>
<circle cx="58.4" cy="25.4" r=".46"/>
<circle cx="41.9" cy="30.5" r=".46"/>
<circle cx="139.7" cy="90.2" r=".46"/>
<circle cx="116.8" cy="90.2" r=".46"/>
<circle cx="116.8" cy="45.7" r=".46"/>
<circle cx="110.5" cy="62.2" r=".46"/>
<circle cx="116.8" cy="57.2" r=".46"/>
<circle cx="110.5" cy="90.2" r=".46"/>
<circle cx="90.2" cy="35.6" r=".46"/>
<circle cx="85.1" cy="35.6" r=".46"/>
<circle cx="80" cy="25.4" r=".46"/>
<circle cx="80" cy="35.6" r=".46"/>
<circle cx="105.4" cy="25.4" r=".46"/>
<circle cx="116.8" cy="25.4" r=".46"/>
<circle cx="100.3" cy="35.6" r=".46"/>
<circle cx="95.2" cy="35.6" r=".46"/>
<circle cx="85.1" cy="25.4" r=".46"/>
<circle cx="90.2" cy="25.4" r=".46"/>
<circle cx="95.2" cy="25.4" r=".46"/>
<circle cx="100.3" cy="25.4" r=".46"/>
<circle cx="74.9" cy="35.6" r=".46"/>
<circle cx="74.9" cy="25.4" r=".46"/>
<circle cx="44.4" cy="53.3" r=".46"/>
<circle cx="44.4" cy="55.9" r=".46"/>
<circle cx="58.4" cy="35.6" r=".46"/>
<circle cx="172.7" cy="72.4" r=".46"/>
<circle cx="175.3" cy="69.9" r=".46"/>
<circle cx="181.6" cy="67.3" r=".46"/>
<circle cx="175.3" cy="90.2" r=".46"/>
<circle cx="165.1" cy="72.4" r=".46"/>
<circle cx="160" cy="64.8" r=".46"/>
<circle cx="223.5" cy="25.4" r=".46"/>
<circle cx="223.5" cy="35.6" r=".46"/>
<circle cx="229.9" cy="25.4" r=".46"/>
<circle cx="213.4" cy="35.6" r=".46"/>
<circle cx="218.4" cy="35.6" r=".46"/>
<circle cx="213.4" cy="25.4" r=".46"/>
<circle cx="215.9" cy="76.2" r=".46"/>
<circle cx="224.8" cy="45.7" r=".46"/>
<circle cx="251.5" cy="54.6" r=".46"/>
<circle cx="200.7" cy="25.4" r=".46"/>
<circle cx="157.5" cy="25.4" r=".46"/>
<circle cx="190.5" cy="25.4" r=".46"/>
<circle cx="165.1" cy="52.1" r=".46"/>
<circle cx="172.7" cy="52.1" r=".46"/>
<circle cx="218.4" cy="25.4" r=".46"/>
<circle cx="208.3" cy="25.4" r=".46"/>
<circle cx="208.3" cy="35.6" r=".46"/>
<circle cx="237.5" cy="129.5" r=".46"/>
<circle cx="243.8" cy="129.5" r=".46"/>
<circle cx="254" cy="139.7" r=".46"/>
<circle cx="264.2" cy="139.7" r=".46"/>
<circle cx="243.8" cy="139.7" r=".46"/>
<circle cx="270.5" cy="129.5" r=".46"/>
<circle cx="264.2" cy="129.5" r=".46"/>
</g>
<g font-size="3.5" fill="#013dd5">
<text x="13.5" y="16.9">USB POWERDELIVERY</text>
<text x="224.5" y="119">AUX POWER</text>
</g>
<g font-size="2.8" fill="#051a3f">
<text x="190.1" y="191">MicLight</text>
<text x="205.5" y="191">Version</text>
<text x="219.3" y="191">2 -</text>
<text x="226.2" y="191">Power</text>
</g>
<g font-size="2.1" fill="#051a3f">
<text x="178" y="184.3">Sheet:</text>
<text x="178" y="181.3">Daxxn</text>
<text x="185.7" y="181.3">Industries</text>
<text x="187" y="184.3">/POWER/</text>
<text x="185.7" y="187">MicLightV2_Power.kicad_sch</text>
<text x="178" y="197.2">KiCad</text>
<text x="178" y="194.4">Size:</text>
<text x="185.7" y="197.2">E.D.A.</text>
<text x="185.7" y="194.4">A4</text>
<text x="194.8" y="197.2">9.0.9</text>
<text x="200" y="194.4">Date:</text>
<text x="263" y="194.4">Rev:</text>
<text x="269.5" y="194.4">REV3</text>
</g>
<g font-size="1.8" fill="#051a3f">
<text x="35" y="12.1">1</text>
<text x="85" y="12.1">2</text>
<text x="135" y="12.1">3</text>
<text x="185" y="12.1">4</text>
<text x="235" y="12.1">5</text>
<text x="285" y="12.1">6</text>
<text x="10.4" y="36.1">A</text>
<text x="285.4" y="36.1">A</text>
<text x="10.4" y="86.1">B</text>
<text x="285.4" y="86.1">B</text>
<text x="10.4" y="136.1">C</text>
<text x="285.4" y="136.1">C</text>
<text x="10.4" y="186.1">D</text>
<text x="285.4" y="186.1">D</text>
<text x="35" y="200.1">1</text>
<text x="85" y="200.1">2</text>
<text x="135" y="200.1">3</text>
<text x="185" y="200.1">4</text>
<text x="235" y="200.1">5</text>
<text x="285" y="200.1">6</text>
</g>
<g font-size="1.8" fill="#000080">
<text x="22.6" y="21.4">12402012E212A</text>
<text x="42.3" y="20.4">VBUS</text>
<text x="133.7" y="22.9">STL11N3LLH6</text>
<text x="226" y="20.5">VCC-USB</text>
<text x="75.2" y="33.4">22u</text>
<text x="80.3" y="33.4">22u</text>
<text x="85.3" y="33.4">10u</text>
<text x="90.4" y="33.4">10u</text>
<text x="95.5" y="33.4">10u</text>
<text x="100.6" y="33.4">1u</text>
<text x="105.7" y="33.4">4u7</text>
<text x="208.5" y="33.6">10u</text>
<text x="213.6" y="33.6">10u</text>
<text x="218.7" y="33.4">22u</text>
<text x="223.8" y="33.4">22u</text>
<text x="140.7" y="38.9">100</text>
<text x="223.2" y="40.7">VDD</text>
<text x="56.8" y="43">GND</text>
<text x="171.1" y="47.1">VDD</text>
<text x="206.6" y="43">GND</text>
<text x="237.9" y="46.8">GND</text>
<text x="111.5" y="52.9">10K</text>
<text x="142.2" y="53.7">TCPP01-M12</text>
<text x="245.3" y="53.8">1K</text>
<text x="166.4" y="59.3">10K</text>
<text x="42.8" y="63.3">GND</text>
<text x="173.7" y="61.8">10K</text>
<text x="223.2" y="64.6">GND</text>
<text x="251.7" y="62.7">100n</text>
<text x="213.7" y="67.4">VBUS</text>
<text x="249.8" y="67.1">GND</text>
<text x="111.5" y="77">2K7</text>
<text x="117.1" y="77.8">100n</text>
<text x="216.9" y="74.5">226K</text>
<text x="176.3" y="83.4">5K1</text>
<text x="182.6" y="83.4">5K1</text>
<text x="216.9" y="82.1">43K2</text>
<text x="214.3" y="87.5">GND</text>
<text x="108.9" y="97.6">GND</text>
<text x="235.3" y="124.5">VBUS</text>
<text x="248.9" y="125.6">UA78M33CKVURG3</text>
<text x="268.9" y="124.5">VDD</text>
<text x="235" y="137.5">1u</text>
<text x="239.2" y="137.6">330n</text>
<text x="264.4" y="137.6">330n</text>
<text x="270.8" y="137.5">1u</text>
<text x="252.4" y="147.1">GND</text>
</g>
<g font-size="1.8" fill="#45818e">
<text x="34.6" y="19.6">J1</text>
<text x="138.6" y="21.2">Q1</text>
<text x="194.5" y="21.4">R2</text>
<text x="60.2" y="29.8">C1</text>
<text x="231.9" y="29.8">C8</text>
<text x="75.2" y="30.1">C48</text>
<text x="80.3" y="30.1">C47</text>
<text x="85.3" y="30.1">C2</text>
<text x="90.4" y="30.1">C3</text>
<text x="95.5" y="30.1">C4</text>
<text x="100.6" y="30.1">C5</text>
<text x="105.7" y="30.1">C49</text>
<text x="208.5" y="30.1">C6</text>
<text x="213.6" y="30.1">C7</text>
<text x="218.7" y="30.1">C45</text>
<text x="223.8" y="30.1">C46</text>
<text x="140.7" y="37.3">R5</text>
<text x="230.9" y="44.3">C15</text>
<text x="111.5" y="51.3">R4</text>
<text x="118.1" y="50.4">D23</text>
<text x="142.2" y="52.2">U3</text>
<text x="227.3" y="50.4">U14</text>
<text x="244.7" y="52.2">R73</text>
<text x="166.4" y="57.6">R9</text>
<text x="251.7" y="59.3">C14</text>
<text x="166.9" y="62.6">D1</text>
<text x="173.7" y="60.2">R70</text>
<text x="111.5" y="75.4">R8</text>
<text x="117.1" y="74.5">C13</text>
<text x="216.9" y="72.9">R71</text>
<text x="176.3" y="81.7">R7</text>
<text x="182.6" y="81.7">R6</text>
<text x="216.9" y="80.5">R72</text>
<text x="248.9" y="123.8">U1</text>
<text x="235" y="134.2">C9</text>
<text x="240.3" y="134.2">C10</text>
<text x="264.4" y="134.2">C11</text>
<text x="270.8" y="134.2">C12</text>
</g>
<g font-size="1.8" fill="#216491">
<text x="193.9" y="23.2">10m</text>
<text x="60.2" y="31.6">100u</text>
<text x="231.9" y="31.6">100u</text>
<text x="227.3" y="51.9">INA180A2IDBVT</text>
<text x="166.9" y="64.1">AMBER</text>
</g>
<g font-size="1.8" fill="#009e90">
<text x="31.9" y="26.5">VBUS</text>
<text x="31.9" y="29">VBUS</text>
<text x="34.1" y="31.6">D+</text>
<text x="34.1" y="34.1">D+</text>
<text x="33" y="41.7">CC1</text>
<text x="34.1" y="36.7">D-</text>
<text x="34.1" y="39.2">D-</text>
<text x="31.9" y="46.8">SBU1</text>
<text x="33" y="44.3">CC2</text>
<text x="31.9" y="49.4">SBU2</text>
<text x="33" y="51.9">GND</text>
<text x="29.8" y="57">SHIELD</text>
<text x="33" y="54.4">GND</text>
<text x="127.5" y="58.2">IN-GD</text>
<text x="140.8" y="59.5" transform="rotate(-90 140.8 59.5)">GATE</text>
<text x="145.3" y="58.2">SOURCE</text>
<text x="127.5" y="63.3">VBUS-CTRL</text>
<text x="148.6" y="65.9">VCC</text>
<text x="127.5" y="68.4">CC1_{C}</text>
<text x="127.5" y="70.9">CC2_{C}</text>
<text x="148.6" y="68.4">CC1</text>
<text x="148.6" y="70.9">CC2</text>
<text x="140.8" y="77" transform="rotate(-90 140.8 77)">GND</text>
<text x="146.4" y="73.5">~{FAULT}</text>
<text x="149.7" y="76">~{DB}</text>
<text x="249.4" y="130.6">IN</text>
<text x="255.3" y="130.6">OUT</text>
<text x="255.1" y="134.1" transform="rotate(-90 255.1 134.1)">GND</text>
</g>
<g font-size="1.8" fill="#289b93">
<text x="45.9" y="31.6">USB-D+</text>
<text x="45.9" y="36.7">USB-D-</text>
<text x="258" y="55.7">USB-ASENSE</text>
<text x="188.2" y="68.4">USB-CC1</text>
<text x="188.2" y="70.9">USB-CC2</text>
<text x="188.2" y="73.5">USB-FAULT-INT</text>
<text x="225" y="77.3">VBUS-VSENSE</text>
</g>
<text font-size="1.8" fill="#4a86e8" x="230.9" y="45.8">100n</text>
<g font-size="1.4" fill="#216491">
<text x="23.9" y="23">0318-0000-00020</text>
<text x="133.2" y="24.2">1806-0000-00022</text>
<text x="189.1" y="24.5">0204-0200-00005</text>
<text x="60.2" y="32.9">0201-0200-00001</text>
<text x="231.9" y="32.9">0201-0200-00018</text>
<text x="118.1" y="53.2">0501-0000-00004</text>
<text x="227.3" y="52.9">0801-0300-00005</text>
<text x="142.2" y="54.7">0811-0600-00013</text>
<text x="248.9" y="126.8">0811-0401-00020</text>
</g>
<g font-size="1.4" fill="#009e90">
<text x="37.2" y="25.1">A4_B9</text>
<text x="37.2" y="27.7">B4_A9</text>
<text x="136.7" y="25.1">5</text>
<text x="139.4" y="28.5" transform="rotate(-90 139.4 28.5)">4</text>
<text x="141.8" y="25.1">1</text>
<text x="37.2" y="30.2">A6</text>
<text x="37.2" y="32.8">B6</text>
<text x="37.2" y="35.3">B7</text>
<text x="37.2" y="37.8">A7</text>
<text x="37.2" y="40.4">A5</text>
<text x="37.2" y="45.5">A8</text>
<text x="37.2" y="42.9">B5</text>
<text x="36.8" y="50.5">A1_B12</text>
<text x="36.8" y="53.1">B1_A12</text>
<text x="37.2" y="48">B8</text>
<text x="139.4" y="53.8" transform="rotate(-90 139.4 53.8)">5</text>
<text x="218" y="51.8">4</text>
<text x="224.5" y="51.2" transform="rotate(-90 224.5 51.2)">5</text>
<text x="38.5" y="55.6">SH</text>
<text x="125.3" y="56.9">8</text>
<text x="153.2" y="56.9">4</text>
<text x="218" y="56.9">3</text>
<text x="224.5" y="58.8" transform="rotate(-90 224.5 58.8)">2</text>
<text x="230.7" y="54.4">1</text>
<text x="125.3" y="62">6</text>
<text x="152.8" y="64.5">12</text>
<text x="125.3" y="67.1">7</text>
<text x="125.3" y="69.6">9</text>
<text x="153.2" y="67.1">3</text>
<text x="153.2" y="69.6">1</text>
<text x="152.8" y="72.1">11</text>
<text x="152.8" y="74.7">10</text>
<text x="139.4" y="79.2" transform="rotate(-90 139.4 79.2)">2</text>
<text x="247.2" y="129.3">1</text>
<text x="259.9" y="129.3">3</text>
<text x="253.7" y="136.3" transform="rotate(-90 253.7 136.3)">2</text>
</g>
<text font-size="1.4" fill="#000080" x="118.1" y="51.7">RB751V-40-AU_R1_000A1</text>
<g font-size="1.1" fill="#009e90">
<text x="220.2" y="52.8">IN-</text>
<text x="220.2" y="57.8">IN+</text>
<text x="227.3" y="55.3">OUT</text>
</g>
</svg>
